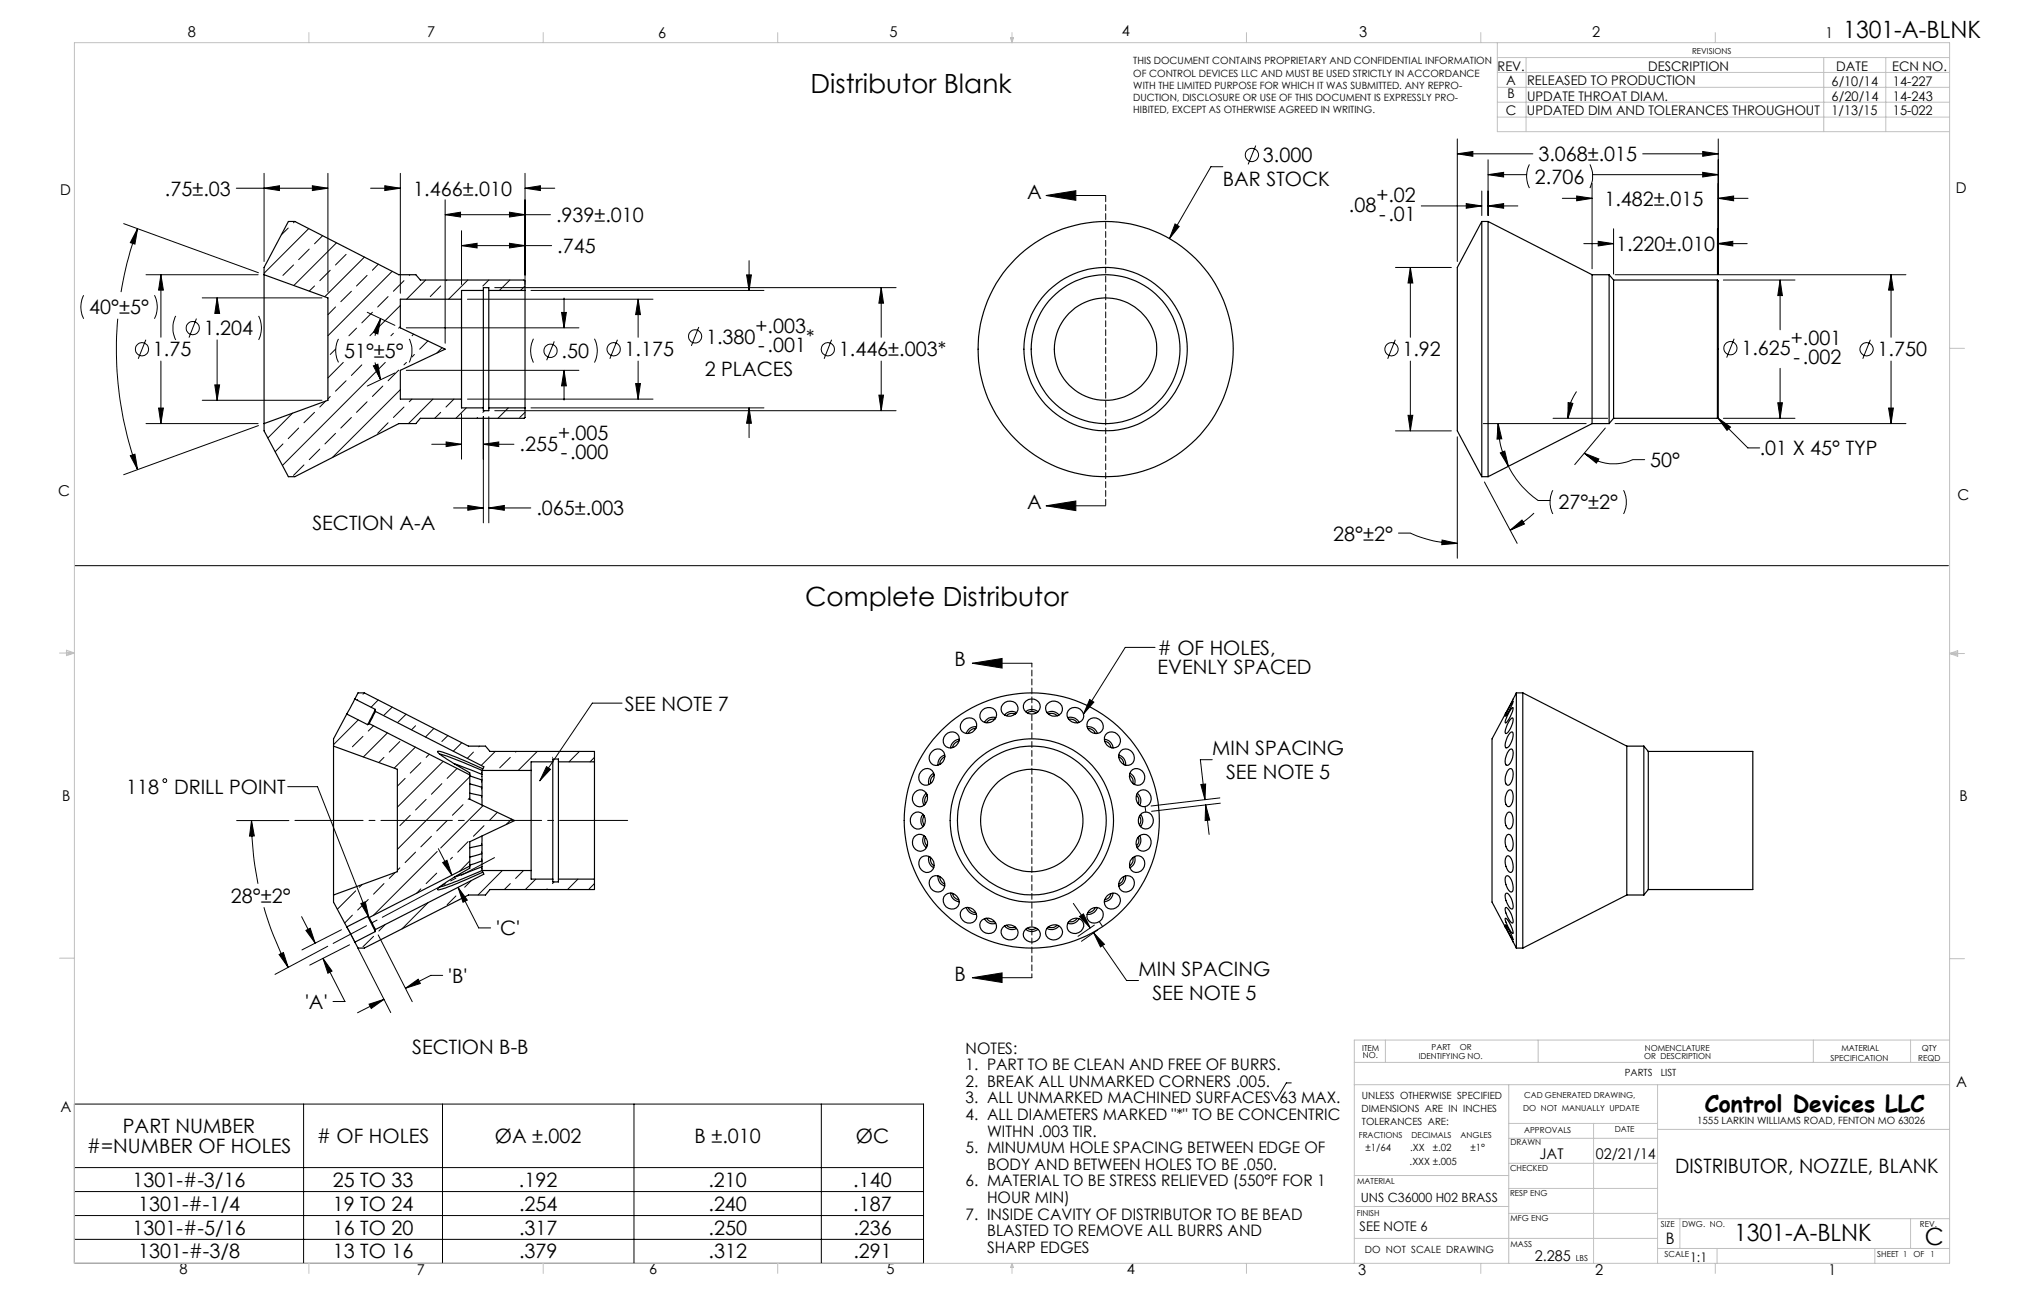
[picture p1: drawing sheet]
<svg xmlns="http://www.w3.org/2000/svg" width="432mm" height="279mm" viewBox="0 0 432 279" stroke-linecap="round" stroke-linejoin="round" font-family="sans-serif">
<g fill="none" stroke="#000" stroke-width=".21">
<path d="M56.3 37v18.8M66.6 39.6l3.4 .5-3.4 .5zM70 37v25.3M82.1 39.6l3.3 .5-3.3 .5zM85.4 37v25.5M112 37v23.7M260.9 35.6h-2.6l-8.8 15.3M267.9 31l-1.6 4.1M310.9 32.8l3.3-.5v1zM310.9 29.6v26.2M310.9 32.8h16.1M317.5 37.3l3.3-.5v.9z"/>
<path d="M317.5 34.1v11.9M317.5 37.3h8.2M326.3 35.1a5.6 5.6 0 0 0 0 5M339.2 35.1a5.9 5.9 0 0 1 0 5M339.7 39.1v18.2M339.8 37.3h26.8M350.4 32.8h16.2M363.3 32.3l3.3 .5-3.3 .5zM363.3 36.8l3.3 .5-3.3 .4zM366.6 29.6v28.9M26.4 47.7l28.7 10.5M29.4 48.8l-.6 3.3-1-.3z"/>
<path d="M29.4 48.8a79.7 79.7 0 0 0-3.6 13.5M31.2 58.6h23.9M34.3 58.6l.6 3.3h-1.1zM34.3 58.6v13.3M50.4 40.1h19.6M56.3 40.1l3.3-.5v1zM61.5 48.6l-1.5 1.5M62.6 56.5l-2.2 2.2M62.9 47.2l-.3 .3M65.9 48.8l-9.6 9.5M66 53.1l-2.3 2.3M68.8 50.3l-1.7 1.7"/>
<path d="M70.4 57.6l-2.2 2.3M71.8 51.8l-9.1 9.1M73.8 54.3l-2.2 2.2M77.8 54.8l-8.5 8.5M78.3 58.7l-2.2 2.3M79.1 40.1h6.3M80.7 56.3l-1.3 1.3M83.7 57.9l-13.7 13.7M86.2 59.9l-2.3 2.2M87.5 58.6l-.2 .1M90.8 59.7l-4.1 4.1M95 45.8l3.2-.5v1z"/>
<path d="M95 42.6v30.6M95 45.8h22.4M95.3 59.7l-.2 .2M98.5 52.4l3.3-.5v1zM98.5 49.2v11.5M98.5 52.4h19.2M99.8 59.7l-4.1 4.1M104.3 59.7l-1.3 1.3M108.7 45.3l3.3 .5-3.3 .5zM108.7 51.9l3.3 .5-3.3 .5zM108.8 59.7l-2.3 2.2M112 40.1l3.3-.5v1z"/>
<path d="M112 40.1h6.4M159.3 58.6h1l-.5 3.3zM159.8 55.6v6.3M223.2 41.7l6.3-1v2zM223.2 41.7h12.7M250.7 47.8l.9 .5-2.1 2.6zM297.7 57h11.9M300.9 57l.5 3.4h-1zM300.9 57v14.9M303.2 43.9h12.9M312.8 43.4l3.3 .5-3.3 .5zM316.1 40.7v5.3"/>
<path d="M317.5 43.9l3.3-.5v1zM317.5 43.9h6.3M333.3 42.3h6.4M336.4 41.8l3.3 .5-3.3 .5zM337.9 52h6.3M341 51.5l3.2 .5-3.2 .5zM344.2 48.8v9.7M344.6 58.6h62M366.4 52l3.3-.5v1zM366.4 48.8v9.7M366.4 52h6.3M366.6 42.3l3.3-.5v1z"/>
<path d="M366.6 42.3h6.3M367.7 59.7h15.2M379.8 59.7l.5 3.3h-1zM379.8 59.7v10.6M403.4 58.6l.5 3.3h-1zM403.4 58.6v13.3M17.9 63a5.5 5.5 0 0 0 0 5M25.1 68a74.8 74.8 0 0 0 4.3 32.2M31.1 72.5l-1.6 4M32.9 63a5.5 5.5 0 0 1 0 5M34.3 77v13.3M37.5 67.4a5.7 5.7 0 0 0 0 5.1"/>
<path d="M41.9 67.9l-1.6 4.1M43.1 63.5h25.6M46.3 63.5l.5 3.4h-1zM46.3 63.5v3.2M46.3 72.5v12.9M55.2 67.4a5.7 5.7 0 0 1 0 5.1M67.1 61l-1.1 1.1M71.6 65.5l-1.6 1.6M71.6 74.4l-1.2 1.2M72.2 72.3a5.5 5.5 0 0 0 0 5M73.2 77.3l-3.2 3.3M75 62.1l-2.3 2.2"/>
<path d="M76.1 70l-1.7 1.6M77.2 77.8l-2.2 2.3M78.4 66.6l5.8 2.8M79.4 66.6l-2.2 2.3M79.7 78l.9-.3 .6 3.3zM80 77.3l.6 2.4 .6 1.3M81.2 67.9l-.6 3.3-.9-.3zM81.2 67.9l-.6 1.4-.6 2.3M82.2 77.3l-21.9 22M82.8 63.3l-2.2 2.2M83.9 71.1l-.5 .5M84.2 79.6l-5.8 2.7"/>
<path d="M85.1 79l-2.3 2.2M85.4 65.2l-6.5 6.4M85.4 69.6l-.3 .4M86.7 69.9h36.8M86.7 79h36.8M86.7 77.3l-.5 .5M87.3 72.3a5.8 5.8 0 0 1 0 5M88.2 71.3l-.3 .3M88.4 75.6l-.5 .5M91.3 72.7l-1.8 1.8M94 61l-2.2 2.3M94.3 74.2l-1.1 1.1"/>
<path d="M99.7 63.8h39.6M105.6 61.3h85.6M112 61l-.9 .9M113.3 61.9h49.7M113.8 72.2a5.7 5.7 0 0 0 0 5.1M118.3 72.8l-1.7 4M119.8 66.6h1l-.5 3.3zM120.3 79l.5 3.3h-1zM120.3 63.6v6.3M120.3 79v6.3M126.8 72.2a5.7 5.7 0 0 1 0 5.1M131.7 72.5l-1.6 4"/>
<path d="M136.1 63.8l.5 3.3h-1zM136.1 63.8v8.1M136.1 77v8.1M149.1 69.7l-1.6 4.1M177.4 72.5l-1.6 4M188 61.3l.5 3.4h-1zM188 61.3v10.6M188 77v10.6M297.7 72.5l-1.6 4M300.9 77v14.9M370 72.2l-1.6 4.1M379.8 78.6v10.6"/>
<path d="M399 72.5l-1.6 4M403.4 77v13.3M27.8 97.2l1-.3 .6 3.3zM31.2 90.3h23.9M33.8 87h1.1l-.6 3.3zM43.1 85.4h25.6M45.8 82.1h1l-.5 3.3zM55.1 90.8l-28.7 10.4M60.4 94.7l-1.7 1.6M62.4 88.1l-5.3 5.3M63.7 91.3l-2.2 2.3M64.8 99.2l-2.2 2.2"/>
<path d="M67.1 87.9l-2.3 2.3M68.2 95.8l-2.2 2.2M69.5 85.5l-1.3 1.3M70.4 84.6l-.4 .5M71.6 92.4l-2.3 2.3M73.8 81.2l-2.2 2.2M75 89l-2.3 2.3M78.3 85.7l-2.2 2.2M81.7 82.3l-2.3 2.3M82.8 90.2l-2.2 2.2M85.4 83.1l-14.5 14.5M86.2 86.8l-2.3 2.2"/>
<path d="M87.9 85.1l-.6 .6M92.1 94.8h6.4M92.4 85.1l-5.3 5.2M94 87.9l-1.3 1.3M95.2 94.3l3.3 .5-3.3 .4zM96.8 85.1l-1.7 1.7M98.5 88.3v9.6M99.5 87l-2.2 2.2M99.7 85.1h39.6M101.9 89l-.2 .2M103.1 94.8l3.3-.5v.9zM103.1 88.9v22.6"/>
<path d="M103.1 94.8h6.5M103.4 87.6l-.4 .3M104.3 88.9v22.6M105.6 87.6h85.6M108.4 87l-2.2 2.2M112 87.9l-1.1 1.1M113.3 87h49.7M135.6 81.8h1l-.5 3.3zM159.8 87l.5 3.3h-1zM159.8 87v6.3M187.5 84.3h1l-.5 3.3zM297.7 91.9h11.9"/>
<path d="M300.4 88.6h1l-.5 3.3zM310.9 93.2v25.9M316.4 90.3h22M319.6 90.3l.8 3.3-1 .1zM319.6 90.3a19.1 19.1 0 0 0 2.2 9.1M320.1 96.6l.9-.4 .8 3.2zM321.8 99.4a19.4 19.4 0 0 0 6.4 7.4h2.5M331.3 89.2h11.7M334.5 85.9l1.1 .1-1.1 3.2zM336.3 83.5l-.2 .4a10.1 10.1 0 0 0-1.6 5.3M338 96.7l3.1 1.2-.5 .9zM338 96.7a9.7 9.7 0 0 0 10.3 1.3h2.6"/>
<path d="M342.5 91.3l-6.5 7.8M344.6 90.3h62M366.5 89.1l2.7 2-.8 .7zM366.5 89.1l6.4 6.4h2.5M367.7 89.2h15.2M379.3 85.9h1l-.5 3.3zM402.9 87h1l-.5 3.3zM96.8 108.3h6.3M99.8 107.8l3.3 .5-3.3 .5zM104.3 108.3l3.3-.5v1zM104.3 108.3h8.9M223.2 107.9l6.3-1v2z"/>
<path d="M223.2 107.9h12.7M298.3 113.7h2.6a23.2 23.2 0 0 0 10 2.2M307.7 115.2l3.2 .7-3.3 .3zM316.7 102.8l7 13.1M322.2 113.1l2.5-2.2 .5 .9zM327.3 109.4a23.7 23.7 0 0 1-5.1 3.7M331.3 104.6a5.6 5.6 0 0 0 0 5M346.4 104.6a5.6 5.6 0 0 1 0 5M15.9 120.7h399.8M246.4 138.1h-6.3l-8.9 14.2M76.3 149.2l-.1 .1M76.4 153.5l-5.2 5.3"/>
<path d="M77.4 157.1l-2.2 2.2M77.7 147.8l-.3 .3M79.7 154.8l-1.1 1.1M80.7 149.3l-1.5 1.5M82.7 156.3l-5.2 5.1M83.7 150.8l-1.8 1.7M85.3 158.2l-2.3 2.2M86.6 152.3l-1.8 1.8M88.6 159.3l-4.5 4.5M88.7 154.8l-.9 .8M92.6 155.4l-1.8 1.8M95.6 156.9l-1.3 1.3"/>
<path d="M98.5 158.4l-1.8 1.8M102.3 159.1l-.2 .2M132.7 150h-6.3l-11.3 16.5M207.4 141.5h12.7M207.4 141.5l6.4-1.1v2.1zM232.5 149.2l.9 .6-2.2 2.5zM50.5 175h11.1M53.7 175l.6 3.3h-1.1zM53.7 175v1.2a67.2 67.2 0 0 0 1.3 12.3M61.4 167.8h6.3l11 27.8M81.9 161.5l-1.1 1.1M86.4 166l-1.6 1.7"/>
<path d="M87.5 173.9l-2.2 2.2M89.8 162.7l-2.3 2.2M90.9 170.5l-2.2 2.3M91.6 160.9l-.7 .6M92 178.4l-2.2 2.2M94.3 167.1l-2.3 2.3M94.5 162.4l-9.7 9.8M95.4 175l-2.2 2.2M97.5 163.9l-2.1 2.1M98.8 171.6l-2.3 2.3M99.9 179.5l-2.3 2.3M100.2 165.7l-15.4 15.5"/>
<path d="M100.2 170.2l-.3 .3M101 160.4l-1.3 1.3M103.1 171.8l-9.1 9.1M103.3 176.1l-2.3 2.3M105.7 160.3l-3 3M106.1 173.2l-1.7 1.8M108.9 161.5l-2.3 2.3M109.1 174.7l-1.1 1.1M110.1 160.3l-.1 .1M114.6 160.3l-4 4M116.6 163.5l.8 .6-2.3 2.4zM117.9 161.5h.1"/>
<path d="M123.6 160.3l-2.2 2.2M126.8 161.5l-.9 1M244.3 172l.1 1.2M256.2 167.3l1-.1-.1 3.4zM257.2 171.7l.8 6.3M257.2 171.7l.9 3.2-1 .1zM258.6 162h-2.5l1 8.6M260.2 170.2l-14.6 1.7M260.3 171.3l-14.6 1.7M56.3 193.5a64.8 64.8 0 0 0 5.2 12.8M64.3 195.5l2.9 5.7M65.3 198.4l.9-.4 1 3.2z"/>
<path d="M72.8 198.3l-8.4 4.3M75.2 195.2l-1.7 1.7M75.9 190l-3.9 3.9M77 192.7l.9-.4 .8 3.3zM77.2 193.2l-.9 .9M77.3 188.7l-.6 .5M78.6 191.8l-.6 .6M79.7 199.7l-2.3 2.2M80.7 199.4l7.2 14.2M81.9 188.5l-2.2 2.2M82.2 197.2l-1.4 1.4M84.3 186.1l-1.3 1.3"/>
<path d="M85.3 185.1l-.5 .5M88.7 181.8l-2.3 2.2M89.8 189.6l-.9 .9M91.3 192.5l-5.5 5.6M93.2 186.2l-2.3 2.3M93.3 181.6l-13.6 13.6M93.5 181l2.9 5.7M94.4 184l1-.5 1 3.2zM96.5 182.8l-.4 .5M97.3 191.1l-1.9 1.9M97.7 189.3l2 2.7-.9 .4zM97.7 189.3l4.4 8.6h2.6"/>
<path d="M100.2 183.6l-2.2 2.2M100.5 187.9l-1.4 1.3M107.2 185.7l-5.2 5.2M108.9 188.5l-1.3 1.2M111.7 185.7l-1.7 1.7M114.3 187.5l-2.2 2.2M116.7 189.6l-.1 .1M118.2 188.1l-.3 .4M123.3 187.5l-2.2 2.2M126.8 188.5l-1.1 1.1M229 192.7l3.6 5.2M230.3 195.5l.8-.6 1.5 3z"/>
<path d="M233.3 199l7 10.1h2.6M233.3 199l2.3 2.4-.8 .6zM233.5 197.3l-3.5 2.4M234.2 198.3l-3.5 2.5M234.5 196.6l.7 1M59.5 203.6l1-.4 1 3.1zM68.9 204.4l1.9 2.7-.8 .5zM68.9 204.4l4.7 9.2h-2.6M69.9 201.8l-11.2 6M74.6 201.5l-8.5 4.3M76.3 202.1l7.1 13.9M78.7 214.2l3.2-1.1-2.7 2z"/>
<path d="M81.9 213.1l-5.6 2.9M86.5 210.8l2.7-2 .5 1zM94.4 208h-2.5l-5.4 2.8M207.4 208.5h12.7M207.4 208.5l6.4-1v2zM15.9 235.5h181.1v34h-181.1zM64.8 235.5v34M94.4 235.5v34M135.3 235.5v34M175.2 235.5v34M275.5 231h-1.1l-2.2 3.8-1.1-1.9M15.9 249h181.1"/>
<path d="M15.9 254.1h181.1M15.9 259.3h181.1M15.9 264.3h181.1"/>
<circle cx="267.1" cy="33" r="1.42"/>
<circle cx="30.3" cy="74.5" r="1.41"/>
<circle cx="41.1" cy="70" r="1.42"/>
<circle cx="117.4" cy="74.8" r="1.41"/>
<circle cx="130.9" cy="74.5" r="1.41"/>
<circle cx="148.3" cy="71.7" r="1.42"/>
<circle cx="176.6" cy="74.5" r="1.4"/>
<circle cx="296.9" cy="74.5" r="1.41"/>
<circle cx="369.2" cy="74.3" r="1.41"/>
<circle cx="398.2" cy="74.5" r="1.41"/>
<circle cx="35.2" cy="166.5" r=".4"/>
</g>
<path d="M235.9 41.7v66.2" fill="none" stroke="#000" stroke-width=".21" stroke-dasharray="1.3 .6" stroke-dashoffset="-.1"/>
<path d="M220.1 141.5v67" fill="none" stroke="#000" stroke-width=".21" stroke-dasharray="1.3 .6" stroke-dashoffset=".4"/>
<path d="M62.9 175h71" fill="none" stroke="#000" stroke-width=".21" stroke-dasharray="15.2 1.3 1.3 1.3" stroke-dashoffset=".7"/>
<path d="M74 197.7l1.7 3.2" fill="none" stroke="#000" stroke-width=".21" stroke-dasharray="15.2 1.3 1.3 1.3"/>
<path d="M71.1 201.2l34.4-18.3" fill="none" stroke="#000" stroke-width=".21" stroke-dasharray="15.2 1.3 1.3 1.3" stroke-dashoffset="7.2"/>
<g fill="none" stroke="#c0c0c0" stroke-width=".21">
<path d="M15.9 9.1h400v260.4h-400zM65.9 6.9v2.2M115.9 6.9v2.2M165.9 6.9v2.2M215.6 8h.6l-.3 1.1zM215.7 8l.2 1.1M215.9 6.9v2.2M216 8l-.1 1.1M265.9 6.9v2.2M315.9 6.9v2.2M319.4 9.1v19h96.5M319.4 15.5h96.5"/>
<path d="M319.4 18.6h96.5M319.4 12.3h96.5M325.6 12.3v15.8M365.9 6.9v2.2M389.1 12.3v15.8M402.3 12.3v15.8M319.4 25h96.5M319.4 21.8h96.5M415.9 74.3h3.2M12.7 139.3h3.2M14.2 139.1l1.7 .2M14.2 138.7l1.7 .6-1.7 .5z"/>
<path d="M15.9 139.3l-1.7 .3M415.9 139.4h3.2M415.9 139.4l1.8-.6v1.2zM415.9 139.4l1.8 .3M417.7 139.2l-1.8 .2M12.7 204.4h3.2M415.9 204.5h3.2M288.9 231.4h127M288.9 226.6h127M295.6 221.8v4.8M321.9 231.4v38.1M321.9 239.6h31.7"/>
<path d="M328.2 221.8v4.8M340 239.6v29.9M353.6 231.4v38.1M386.9 221.8v4.8M407.6 221.8v4.8M415.9 221.8h-127v47.7M288.9 257.3h33M288.9 250.7h33M321.9 258.8h31.7M321.9 253.5h31.7M321.9 248.1h31.7M321.9 242.8h31.7"/>
<path d="M353.6 259.9h62.3M353.6 240.9h62.3M358.4 259.9v6.4M407.6 259.9v6.4M65.9 269.5v2.1M115.9 269.5v2.1M165.9 269.5v2.1M215.9 269.5v2.1M215.9 269.5l.3 .8h-.6zM265.9 269.5v2.1M288.9 264.1h64.7M315.9 269.5v2.1"/>
<path d="M353.6 266.3h62.3M365.9 269.5v2.1M366.3 266.3v3.2M400 266.3v3.2"/>
</g>
<g fill="#000">
<path d="M363.3 32.3l3.3 .5-3.3 .5zM310.9 32.8l3.3-.5v1zM379.8 59.7l.5 3.3h-1zM379.3 85.9h1l-.5 3.3zM403.4 58.6l.5 3.3h-1zM402.9 87h1l-.5 3.3zM366.4 52l3.3-.5v1zM341 51.5l3.2 .5-3.2 .5zM317.5 43.9l3.3-.5v1zM312.8 43.4l3.3 .5-3.3 .5zM300.9 57l.5 3.4h-1zM300.4 88.6h1l-.5 3.3zM319.6 90.3l.8 3.3-1 .1zM320.1 96.6l.9-.4 .8 3.2zM307.7 115.2l3.2 .7-3.3 .3zM322.2 113.1l2.5-2.2 .5 .9zM336.4 41.8l3.3 .5-3.3 .5zM366.6 42.3l3.3-.5v1zM317.5 37.3l3.3-.5v.9zM363.3 36.8l3.3 .5-3.3 .4zM366.5 89.1l2.7 2-.8 .7zM334.5 85.9l1.1 .1-1.1 3.2zM338 96.7l3.1 1.2-.5 .9zM250.7 47.8l-1.2 3.1 2.1-2.6zM82.1 39.6l3.3 .5-3.3 .5zM112 40.1l3.3-.5v1zM108.7 45.3l3.3 .5-3.3 .5zM95 45.8l3.2-.5v1zM119.8 66.6h1l-.5 3.3zM120.3 79l.5 3.3h-1zM136.1 63.8l.5 3.3h-1zM135.6 81.8h1l-.5 3.3zM159.3 58.6h1l-.5 3.3zM159.8 87l.5 3.3h-1zM188 61.3l.5 3.4h-1zM187.5 84.3h1l-.5 3.3zM99.8 107.8l3.3 .5-3.3 .5zM104.3 108.3l3.3-.5v1zM66.6 39.6l3.4 .5-3.4 .5zM56.3 40.1l3.3-.5v1zM34.3 58.6l.6 3.3h-1.1zM33.8 87h1.1l-.6 3.3zM98.5 52.4l3.3-.5v1zM108.7 51.9l3.3 .5-3.3 .5zM95.2 94.3l3.3 .5-3.3 .4zM103.1 94.8l3.3-.5v.9zM29.4 48.8l-.6 3.3-1-.3zM27.8 97.2l1-.3 .6 3.3zM81.2 67.9l-.6 3.3-.9-.3zM79.7 78l.9-.3 .6 3.3zM46.3 63.5l.5 3.4h-1zM45.8 82.1h1l-.5 3.3zM65.3 198.4l.9-.4 1 3.2zM68.9 204.4l1.9 2.7-.8 .5zM94.4 184l1-.5 1 3.2zM97.7 189.3l2 2.7-.9 .4z"/>
<path d="M223.2 41.7l6.3-1v2zM223.2 107.9l6.3-1v2zM207.4 141.5l6.4-1.1v2.1zM207.4 208.5l6.4-1v2z"/>
<path d="M232.5 149.2l.9 .6-2.2 2.5zM77 192.7l.9-.4 .8 3.3zM116.6 163.5l.8 .6-2.3 2.4z"/>
<path d="M256.2 167.3l1-.1-.1 3.4zM257.2 171.7l.9 3.2-1 .1zM230.3 195.5l.8-.6 1.5 3zM233.3 199l2.3 2.4-.8 .6zM53.7 175l.6 3.3h-1.1zM59.5 203.6l1-.4 1 3.1zM78.7 214.2l3.2-1.1-2.7 2zM86.5 210.8l2.7-2 .5 1z"/>
</g>
<g fill="none" stroke="#000" stroke-width=".25">
<path d="M56.3 58.6v31.7M56.3 58.6v-1.6l5.2-9.8h1.4l22.2 11.4h3.6l1 1.1h22.1l.2 .2v2M56.3 58.6l13.7 4.9v21.9l-13.7 4.9M316.1 47.2l-5.2 9.8v34.9l5.2 9.8M316.1 47.2v54.5M316.1 47.2h1.4M317.5 47.2v54.5M317.5 47.2l22.2 11.4M339.7 58.6v31.7M339.7 58.6h3.6M343.3 58.6v31.7M343.3 58.6l.9 1.1"/>
<path d="M344.2 59.7v29.5M344.2 59.7h22.2M366.4 59.7v29.5M366.4 59.7l.2 .2v27.8a1.89 1.89 0 0 1-.2 1.5M98.5 63.8v21.3M98.5 63.8h-13.1v6.1l9.6 4.6-9.6 4.5v6.1h13.1M103.1 61.9v25.1M103.1 61.9v-.6h1.2v.6M103.1 61.9h-4.6v1.9M104.3 61.9v25.1M104.3 61.9h7.7M112 61.9v25.1"/>
<path d="M98.5 85.1v1.9h4.6M103.1 87v.6h1.2v-.6M104.3 87h7.7M112 87v2l-.2 .2h-22.1l-1 1.1h-3.6l-22.2 11.4h-1.4l-5.2-9.8v-1.6M339.7 90.3l-22.2 11.4M339.7 90.3h3.6M344.2 89.2l-.9 1.1M344.2 89.2h22.2M316.1 101.7h1.4M71.2 159.1v31.8M71.2 159.1l13.6 5v21.8l-13.6 5M74 152.3l-2.8 5.3v1.5"/>
<path d="M74 152.3l4.4 2.3M75.7 149.1l-1.7 3.2M75.7 149.1l.7-1.3h1.3l22.2 11.3h3.7l.9 1.2h22.3v2.2M75.7 149.1l4.4 2.2M78.8 154.3l-.4 .3M78.8 154.3l21.4 11M80.1 151.3l-1.7 3.3M80.1 151.7l-1.3 2.6M80.1 151.3v.4M80.1 151.7l23.1 11.8-.4 .8M201.7 156.7a1.63 1.63 0 0 1 2.5-.2 1.63 1.63 0 0 1-.2 2.5 1.61 1.61 0 0 1-2.4 .1 1.61 1.61 0 0 1 .1-2.4zM204.5 158.1l-.7 .3-.4 .5-.2 .5"/>
<path d="M204.6 157.7a1.99 1.99 0 0 0-1.8 1.8M205.6 153.5a1.64 1.64 0 0 1 2.5 .3 1.64 1.64 0 0 1-.7 2.4 1.62 1.62 0 0 1-2.3-.4 1.62 1.62 0 0 1 .5-2.3zM208.1 155.4l-.8 .2-.5 .4-.2 .4M208.3 155a2.02 2.02 0 0 0-2.1 1.4M209.6 151.4a1.65 1.65 0 0 1 2.2-.3 1.65 1.65 0 0 1 .5 2.2 1.69 1.69 0 0 1-2.2 .8 1.69 1.69 0 0 1-.9-2.2zM212.2 153.4l-1.1 .2-.6 .5M212.4 153.1a2 2 0 0 0-2.4 1M214 150.2a1.72 1.72 0 0 1 2.2-.5 1.72 1.72 0 0 1 .7 2.2 1.83 1.83 0 0 1-1.9 .9 1.83 1.83 0 0 1-1.4-1.5v-.6zM216.6 152.3l-.9-.1-.6 .1-.4 .3M216.9 152a1.93 1.93 0 0 0-2.6 .5M218.8 151.8a2.06 2.06 0 0 1 2.6 0M218.9 149.5a1.76 1.76 0 0 1 2.1-.2 1.76 1.76 0 0 1 .8 2 1.78 1.78 0 0 1-2.3 .9 1.78 1.78 0 0 1-1-2.3z"/>
<path d="M219.2 152l.8-.3 .6 .1 .5 .2M223.4 152a1.95 1.95 0 0 1 2.5 .5M223.4 150.1a1.8 1.8 0 0 1 2.4-.3 1.8 1.8 0 0 1 .6 2.3 1.86 1.86 0 0 1-2.2 .5 1.86 1.86 0 0 1-1.1-2zM223.7 152.3l.8-.1 1 .4M227.8 153.1a1.98 1.98 0 0 1 2.4 1M228 153.4l1.2 .2 .6 .5M228.2 151.2a1.8 1.8 0 0 1 2.4 .2 1.8 1.8 0 0 1 .2 2.3 1.84 1.84 0 0 1-2.3 .1 1.84 1.84 0 0 1-.6-2.2zM232 155a2.08 2.08 0 0 1 2.1 1.4M232.1 155.4h.5l.6 .4 .4 .6M232.3 153.6a1.81 1.81 0 0 1 2.5 .1 1.81 1.81 0 0 1-.1 2.5 1.87 1.87 0 0 1-2.3-.4 1.87 1.87 0 0 1-.1-2.2zM235.6 157.7a1.99 1.99 0 0 1 1.9 1.8M235.7 158.1l.8 .3 .5 1"/>
<path d="M236.2 156.4a1.86 1.86 0 0 1 2.4 .4 1.86 1.86 0 0 1-.1 2.4 1.83 1.83 0 0 1-2.4-.4 1.83 1.83 0 0 1 .1-2.4zM322.1 159.8l.3-.1a1 1 0 0 1 .4 1.3 2.09 2.09 0 0 1-1.4 2.2 2.32 2.32 0 0 1 .2-2.6zM322.1 156.4l.5-.3a2.94 2.94 0 0 1-.7 3.1l-.6 .3a3.2 3.2 0 0 1 .8-3.1zM322.4 153.2l.4-.1a4 4 0 0 1-1.5 3.4 1.07 1.07 0 0 1 0-1.4l.5-1.1zM322.6 151l.2-.1a5.3 5.3 0 0 1-1.5 3.3h-.2a6.6 6.6 0 0 1 1.5-3.2zM322.8 149.5l-.1 .6a6.1 6.1 0 0 1-1.6 2.6zM323.5 147.8l-5.2 9.8v34.8l5.2 9.8M323.5 147.8v54.4M323.5 147.8h1.4M324.9 147.8v54.4M324.9 147.8l22.2 11.3M347.1 159.1v31.8"/>
<path d="M347.1 159.1h3.6M350.7 159.1v31.8M350.7 159.1l.9 1.2M93.8 160.8a64.4 64.4 0 0 1 9 3.5M96.9 162.9l5.9 2.3M100.2 165.5l2.6 .9M100.2 167.2l2.6 .7M100.2 169.2l2.6 .5M100.2 165.3v5.2l9.6 4.5-9.6 4.5v5.2M102.8 178.3v7.4M102.8 164.3v7.4M102.8 164.3h10.5"/>
<path d="M103 164a49.4 49.4 0 0 0-9.5-3.8h-.1a1.72 1.72 0 0 0 1.1 1.2l5.7 3.5v.4M113.3 164.3v21.4M117.9 162.5v25M117.9 162.5h-4.6v1.8M117.9 162.5v-.6h1.2v.6M119.1 162.5v25M119.1 162.5h7.7M126.8 162.5v25M194.9 173.5a1.68 1.68 0 0 1 2 .2 1.68 1.68 0 0 1 .4 2 1.59 1.59 0 0 1-1.8 1.1 1.59 1.59 0 0 1-1.3-1.7v-.6zM195.1 178.5a1.77 1.77 0 0 1 2.6 .4 1.77 1.77 0 0 1-.8 2.5 1.83 1.83 0 0 1-2-.8 1.83 1.83 0 0 1 .2-2.1zM195.2 169a1.59 1.59 0 0 1 2-.3 1.59 1.59 0 0 1 .6 1.9 1.65 1.65 0 0 1-2.2 1.3 1.65 1.65 0 0 1-.8-2.4zM196.8 164.2a1.59 1.59 0 0 1 2.1 .2 1.59 1.59 0 0 1 .2 2 1.64 1.64 0 0 1-2.4 .8 1.64 1.64 0 0 1-.3-2.6z"/>
<path d="M196.9 173.7a2.02 2.02 0 0 0 0 2.6M197.1 178.3a1.89 1.89 0 0 0 .5 2.5M197.2 174.1l-.4 .7 .1 .7 .3 .4M197.4 178.6l-.1 .8 .5 1M197.6 169.2a1.97 1.97 0 0 0-.5 2.5M197.8 169.6l-.4 .4-.1 .6 .1 .9M198.9 160.2a1.6 1.6 0 0 1 2.3 0 1.6 1.6 0 0 1 0 2.3 1.64 1.64 0 0 1-2.6 .3 1.64 1.64 0 0 1 .3-2.6zM199.2 164.9a2.03 2.03 0 0 0-1 2.4M199.2 165.3l-.5 .6-.2 1.2M201.5 161a1.98 1.98 0 0 0-1.4 2.2M201.5 161.5l-.4 .2-.4 .5-.2 .8M238.7 161a1.98 1.98 0 0 1 1.4 2.2"/>
<path d="M238.7 161.5l.7 .5 .3 1M239.1 160.2a1.8 1.8 0 0 1 2.5 .3 1.8 1.8 0 0 1-.3 2.6 1.86 1.86 0 0 1-2.2-.6 1.86 1.86 0 0 1 0-2.3zM241 165.3l.7 .9v.9M241.1 164.9a1.93 1.93 0 0 1 .9 2.4M241.2 164.5a1.78 1.78 0 0 1 2.4-.1 1.78 1.78 0 0 1 .4 2.3 1.69 1.69 0 0 1-1.9 .6 1.69 1.69 0 0 1-1.2-1.7zM242.5 169.6l.4 .7-.1 1.2M242.6 169.2a2.05 2.05 0 0 1 .5 2.6M242.8 178.6l.1 1.1-.4 .7M242.9 168.9a1.75 1.75 0 0 1 2.4 .2 1.75 1.75 0 0 1-.1 2.4 1.66 1.66 0 0 1-2 .3 1.66 1.66 0 0 1-.8-1.9l.1-.6zM243 178.3a1.63 1.63 0 0 1 2.1 .1 1.63 1.63 0 0 1 .3 2.1 1.59 1.59 0 0 1-2.1 .9 1.59 1.59 0 0 1-.9-2zM243.1 174.1l.3 .7-.3 1.1M243.1 178.3a1.95 1.95 0 0 1-.5 2.5"/>
<path d="M243.3 173.7a1.95 1.95 0 0 1 0 2.6M243.6 173.4a1.77 1.77 0 0 1 2.3 .8 1.77 1.77 0 0 1-.5 2.3 1.72 1.72 0 0 1-2.3-.4 1.72 1.72 0 0 1 .1-2.3zM321.6 178l.2-.1a1.42 1.42 0 0 1 1 1.5 2.21 2.21 0 0 1-.6 2.1 2.13 2.13 0 0 1-1-2.7zM321.6 173.4l.5-.2a2.71 2.71 0 0 1 .4 3.3l-.3 .2a.76 .76 0 0 1-.9-.6 3.1 3.1 0 0 1 .3-2.7zM321.8 168.6l.3-.1a1.14 1.14 0 0 1 .7 1.3 2.45 2.45 0 0 1-.9 2.2 .92 .92 0 0 1-.8-.9 3.1 3.1 0 0 1 .7-2.5zM321.8 164.1l.6-.2a2.87 2.87 0 0 1-.5 3.5l-.2 .1a1.81 1.81 0 0 1-.4-2.4zM351.6 160.3v29.4M351.6 160.3h22.3v29.4h-22.3M71.2 190.9v1.5l2.8 5.3M74 197.7l1.7 3.2M78.4 195.4l1.7 3.3M78.4 195.4l-4.4 2.3"/>
<path d="M78.4 195.4l.4 .3M78.8 195.7l1.3 2.6M80.1 198.7l-4.4 2.2M80.1 198.3v.4M100.2 184.7v.5a32 32 0 0 0-6.9 4.4v.1a4.1 4.1 0 0 0 2.6-.6l7.1-3.1M100.2 184.7l-21.4 11M102.8 182.1l-2.6 .7M102.8 180.3l-2.6 .5M102.8 185.7l-5.2 2.2-3.8 1.3M102.8 184.9l-5.9 2.2M102.8 183.6l-2.6 .9M102.8 185.7l.4 .7-23.1 11.9"/>
<path d="M102.8 185.7h10.5M113.3 185.7v1.8h4.6M117.9 187.5v.6h1.2v-.6M119.1 187.5h7.7M126.8 187.5v2.2h-22.3l-.9 1.2h-3.7l-22.2 11.3h-1.3l-.7-1.3M196.6 182.8a1.79 1.79 0 0 1 2.5 .8 1.79 1.79 0 0 1-1 2.5 1.89 1.89 0 0 1-1.9-1.1 1.89 1.89 0 0 1 .4-2.2zM198.2 182.7a2 2 0 0 0 1 2.4M198.5 182.9l.2 1.1 .5 .6M198.6 187.3a1.79 1.79 0 0 1 2.6 .3 1.79 1.79 0 0 1-.5 2.5 1.87 1.87 0 0 1-2.1-.6 1.87 1.87 0 0 1 0-2.2zM200.1 186.8a2.09 2.09 0 0 0 1.4 2.2M200.5 187l.1 .5 .3 .6 .6 .4M201.7 190.9a1.81 1.81 0 0 1 2.5 .3 1.81 1.81 0 0 1-.2 2.4 1.83 1.83 0 0 1-2.3-.4 1.83 1.83 0 0 1 0-2.3z"/>
<path d="M202.8 190.5a1.99 1.99 0 0 0 1.8 1.8M203.2 190.6l.4 .7 .9 .6M205.1 194.1a1.82 1.82 0 0 1 2.5-.1 1.82 1.82 0 0 1 .4 2.4 1.84 1.84 0 0 1-2.4 .1 1.84 1.84 0 0 1-.5-2.4zM206.2 193.6a1.98 1.98 0 0 0 2.1 1.4M206.6 193.6l.2 .4 .5 .4 .8 .2M209.5 196.3a1.84 1.84 0 0 1 2.3-.1 1.84 1.84 0 0 1 .6 2.2 1.79 1.79 0 0 1-2.6 .4 1.79 1.79 0 0 1-.3-2.5zM210 195.9a1.93 1.93 0 0 0 2.4 1M210.5 195.9l.8 .7h.9M214.2 197.5a1.86 1.86 0 0 1 2.1 0 1.86 1.86 0 0 1 .8 2 1.85 1.85 0 0 1-2.2 .9 1.85 1.85 0 0 1-1.3-2zM214.3 197.5a1.97 1.97 0 0 0 2.6 .5M214.7 197.3l.7 .5 1.2-.1M218.8 198.3a1.84 1.84 0 0 1 2-.5 1.84 1.84 0 0 1 1.1 1.8 1.85 1.85 0 0 1-1.9 1.3 1.85 1.85 0 0 1-1.7-1.7z"/>
<path d="M218.8 198.2a1.91 1.91 0 0 0 2.6 0M219.2 198l.8 .3 1.1-.3M223.6 197.8a1.84 1.84 0 0 1 1.8-.5 1.84 1.84 0 0 1 1.3 1.5 1.8 1.8 0 0 1-1.9 1.7 1.8 1.8 0 0 1-1.7-1.9zM225.5 197.3l-.7 .5-1.1-.1M225.9 197.5a2.02 2.02 0 0 1-2.5 .5M228.4 196.3a1.63 1.63 0 0 1 2.3-.1 1.63 1.63 0 0 1-.1 2.4 1.66 1.66 0 0 1-2.2 .3 1.66 1.66 0 0 1-.5-2.2zM229.8 195.9l-.9 .7h-.9M230.2 195.9a1.93 1.93 0 0 1-2.4 1M232.3 194.2a1.67 1.67 0 0 1 2.8 0 1.67 1.67 0 0 1-1 2.6 1.56 1.56 0 0 1-2-.6 1.56 1.56 0 0 1 .2-2zM233.6 193.6l-.4 .6-.6 .4h-.5M234.1 193.6a1.99 1.99 0 0 1-2.2 1.4M236.3 191a1.64 1.64 0 0 1 2.5 .2 1.64 1.64 0 0 1-.7 2.4 1.6 1.6 0 0 1-2.3-.4 1.6 1.6 0 0 1 .5-2.2z"/>
<path d="M237 190.6l-.3 .7-1 .6M237.5 190.5a1.99 1.99 0 0 1-1.9 1.8M239.5 187.1a1.59 1.59 0 0 1 2.1 .1 1.59 1.59 0 0 1 .2 2.1 1.64 1.64 0 0 1-2.5 .7 1.64 1.64 0 0 1-.3-2.5zM239.7 187l-.3 1.1-.7 .4M240.1 186.8a2.08 2.08 0 0 1-1.4 2.2M241.5 183.1a1.58 1.58 0 0 1 2.1-.3 1.58 1.58 0 0 1 .5 2 1.64 1.64 0 0 1-2.2 1.2 1.64 1.64 0 0 1-.8-2.4zM241.7 182.9v.9l-.7 .8M242 182.7a1.9 1.9 0 0 1-.9 2.4M321.1 197.3a7.8 7.8 0 0 1 1.7 3.2l-1.1-1.9zM321.2 195.8a4.9 4.9 0 0 1 1.6 3.3 5.3 5.3 0 0 1-1.6-3.3zM321.2 193.6a.93 .93 0 0 1 .9 .8l.5 1.1a1.25 1.25 0 0 1 .1 1.4 4.1 4.1 0 0 1-1.5-3.3zM321.2 190.7l.1-.2a2.78 2.78 0 0 1 1.5 2.8l-.1 .6a2.03 2.03 0 0 1-1.4-1.8z"/>
<path d="M321.3 186.8h.3a3 3 0 0 1 1.1 3.3l-.2 .2a2.65 2.65 0 0 1-1.4-2.8zM321.6 182.5a1.18 1.18 0 0 1 1 1.1 2.7 2.7 0 0 1-.1 2.4l-.3 .1a2.65 2.65 0 0 1-.6-3.6zM347.1 190.9l-22.2 11.3M347.1 190.9h3.6M351.6 189.7l-.9 1.2M323.5 202.2h1.4"/>
<circle cx="235.9" cy="74.5" r="10.9"/>
<circle cx="235.9" cy="74.5" r="17.4"/>
<circle cx="235.9" cy="74.5" r="15.9"/>
<circle cx="235.9" cy="74.4" r="27.2"/>
<circle cx="220.1" cy="175" r="10.9"/>
<circle cx="220.1" cy="175" r="27.2"/>
<circle cx="220.1" cy="175" r="15.9"/>
<circle cx="220.1" cy="175" r="17.4"/>
</g>
<g font-size="5.6">
<text x="172.9" y="19.8">Distributor Blank</text>
<text x="171.7" y="129.3">Complete Distributor</text>
</g>
<g font-size="5.1">
<text x="393.2" y="8">1301-A-BLNK</text>
<text x="369.9" y="264.7">1301-A-BLNK</text>
<text x="410.6" y="265.5">C</text>
</g>
<text font-size="4.9" x="363.7" y="237.1">Control Devices LLC</text>
<g font-size="4.2">
<text x="269.4" y="34.6">3.000</text>
<text x="328.2" y="34.4">3.068±.015</text>
<text x="35.2" y="41.7">.75±.03</text>
<text x="88.2" y="41.7">1.466±.010</text>
<text x="260.9" y="39.7">BAR STOCK</text>
<text x="327.5" y="39.2">2.706</text>
<text x="118.6" y="47.4">.939±.010</text>
<text x="219.2" y="42.4">A</text>
<text x="287.8" y="45.3">.08</text>
<text x="293.6" y="43">+.02</text>
<text x="294.2" y="47.1">-.01</text>
<text x="342.3" y="43.9">1.482±.015</text>
<text x="118.9" y="54">.745</text>
<text x="344.8" y="53.5">1.220±.010</text>
<text x="19" y="67.1">40°±5°</text>
<text x="43.5" y="71.5">1.204</text>
<text x="161.2" y="71">+.003</text>
<text x="32.6" y="76">1.75</text>
<text x="73.4" y="76.4">51°±5°</text>
<text x="119.8" y="76.4">.50</text>
<text x="133.3" y="76">1.175</text>
<text x="150.6" y="73.3">1.380</text>
<text x="161.8" y="75.1">-.001</text>
<text x="172" y="73.3">*</text>
<text x="179" y="76">1.446±.003*</text>
<text x="299.2" y="76">1.92</text>
<text x="371.5" y="75.8">1.625</text>
<text x="382.1" y="73.5">+.001</text>
<text x="382.6" y="77.6">-.002</text>
<text x="400.6" y="76">1.750</text>
<text x="150.3" y="80.2">2 PLACES</text>
<text x="119.1" y="93.8">+.005</text>
<text x="110.8" y="96.1">.255</text>
<text x="119.6" y="97.9">-.000</text>
<text x="352.1" y="99.6">50°</text>
<text x="375.4" y="97.1">.01 X 45° TYP</text>
<text x="66.7" y="113.1">SECTION A-A</text>
<text x="114.4" y="109.9">.065±.003</text>
<text x="219.2" y="108.5">A</text>
<text x="332.5" y="108.7">27°±2°</text>
<text x="284.5" y="115.3">28°±2°</text>
<text x="203.7" y="142.1">B</text>
<text x="247" y="139.6"># OF HOLES,</text>
<text x="247" y="143.8">EVENLY SPACED</text>
<text x="133.3" y="151.6">SEE NOTE 7</text>
<text x="258.6" y="161.1">MIN SPACING</text>
<text x="261.6" y="166.1">SEE NOTE 5</text>
<text x="26.9" y="169.3">118</text>
<text x="37.1" y="169.3">DRILL POINT</text>
<text x="49.3" y="192.6">28°±2°</text>
<text x="105.9" y="199.5">'C'</text>
<text x="95.6" y="209.6">'B'</text>
<text x="203.7" y="209.2">B</text>
<text x="242.9" y="208.2">MIN SPACING</text>
<text x="65.1" y="215.2">'A'</text>
<text x="245.9" y="213.2">SEE NOTE 5</text>
<text x="88" y="224.9">SECTION B-B</text>
<text x="18.5" y="245.8">#=NUMBER OF HOLES</text>
<text x="26.2" y="241.7">PART NUMBER</text>
<text x="67.6" y="243.8"># OF HOLES</text>
<text x="105.6" y="243.8">ØA ±.002</text>
<text x="148.2" y="243.8">B ±.010</text>
<text x="182.6" y="243.8">ØC</text>
<text x="357.4" y="250.2">DISTRIBUTOR, NOZZLE, BLANK</text>
<text x="28.3" y="253.1">1301-#-3/16</text>
<text x="71" y="253.1">25 TO 33</text>
<text x="110.7" y="253.1">.192</text>
<text x="151.1" y="253.1">.210</text>
<text x="182" y="253.1">.140</text>
<text x="28.3" y="263.3">1301-#-5/16</text>
<text x="29.5" y="258.2">1301-#-1/4</text>
<text x="71" y="258.2">19 TO 24</text>
<text x="71" y="263.3">16 TO 20</text>
<text x="110.7" y="258.2">.254</text>
<text x="110.7" y="263.3">.317</text>
<text x="151.2" y="258.2">.240</text>
<text x="151.2" y="263.3">.250</text>
<text x="182" y="258.2">.187</text>
<text x="182.1" y="263.3">.236</text>
<text x="29.5" y="268.4">1301-#-3/8</text>
<text x="71" y="268.4">13 TO 16</text>
<text x="110.7" y="268.4">.379</text>
<text x="151.2" y="268.4">.312</text>
<text x="182.1" y="268.4">.291</text>
</g>
<g font-size="3.4">
<text x="206" y="224.7">NOTES:</text>
<text x="206" y="228.3">1. PART TO BE CLEAN AND FREE OF BURRS.</text>
<text x="206" y="231.8">2. BREAK ALL UNMARKED CORNERS .005.</text>
<text x="206" y="235.3">3. ALL UNMARKED MACHINED SURFACES 63 MAX.</text>
<text x="206" y="238.9">4. ALL DIAMETERS MARKED &quot;*&quot; TO BE CONCENTRIC</text>
<text x="206" y="246">5. MINUMUM HOLE SPACING BETWEEN EDGE OF</text>
<text x="210.6" y="242.4">WITHN .003 TIR.</text>
<text x="210.6" y="249.5">BODY AND BETWEEN HOLES TO BE .050.</text>
<text x="206" y="253">6. MATERIAL TO BE STRESS RELIEVED (550°F FOR 1</text>
<text x="210.6" y="256.6">HOUR MIN)</text>
<text x="206" y="260.1">7. INSIDE CAVITY OF DISTRIBUTOR TO BE BEAD</text>
<text x="210.6" y="263.7">BLASTED TO REMOVE ALL BURRS AND</text>
<text x="210.6" y="267.2">SHARP EDGES</text>
<text x="355.4" y="265.2">B</text>
</g>
<g font-size="3.2">
<text x="40" y="7.9">8</text>
<text x="91.1" y="7.9">7</text>
<text x="140.4" y="8.1">6</text>
<text x="189.8" y="7.9">5</text>
<text x="239.3" y="7.6">4</text>
<text x="289.9" y="7.9">3</text>
<text x="339.7" y="7.9">2</text>
<text x="389.5" y="8.1">1</text>
<text x="12.8" y="41.6">D</text>
<text x="417.3" y="41.1">D</text>
<text x="12.4" y="105.7">C</text>
<text x="417.6" y="106.5">C</text>
<text x="13.3" y="170.9">B</text>
<text x="418.1" y="170.8">B</text>
<text x="417.3" y="231.9">A</text>
<text x="12.9" y="237.2">A</text>
<text x="38.3" y="271.8">8</text>
<text x="88.9" y="272">7</text>
<text x="138.5" y="271.8">6</text>
<text x="189.1" y="271.8">5</text>
<text x="240.4" y="271.8">4</text>
<text x="289.7" y="272">3</text>
<text x="340.3" y="272">2</text>
<text x="390.1" y="272">1</text>
</g>
<g font-size="3.1">
<text x="328.5" y="247.1">JAT</text>
<text x="340.5" y="247.1">02/21/14</text>
<text x="327.5" y="269">2.285</text>
</g>
<g font-size="2.8">
<text x="319.5" y="15.2">REV.</text>
<text x="351.6" y="15.2">DESCRIPTION</text>
<text x="391.7" y="15.2">DATE</text>
<text x="403.7" y="15.2">ECN NO.</text>
<text x="321.4" y="18.2">A</text>
<text x="321.6" y="20.9">B</text>
<text x="325.8" y="18.2">RELEASED TO PRODUCTION</text>
<text x="325.8" y="21.6">UPDATE THROAT DIAM.</text>
<text x="390.8" y="18.4">6/10/14</text>
<text x="390.8" y="21.6">6/20/14</text>
<text x="403.8" y="18.4">14-227</text>
<text x="403.8" y="21.6">14-243</text>
<text x="321.3" y="24.6">C</text>
<text x="325.8" y="24.6">UPDATED DIM AND TOLERANCES THROUGHOUT</text>
<text x="390.8" y="24.6">1/13/15</text>
<text x="403.8" y="24.6">15-022</text>
<text x="290.1" y="262.6">SEE NOTE 6</text>
<text x="360.6" y="269.1">1:1</text>
</g>
<text font-size="2.7" x="290.3" y="256.3">UNS C36000 H02 BRASS</text>
<g font-size="2.1">
<text x="241.8" y="13.7">THIS DOCUMENT CONTAINS PROPRIETARY AND CONFIDENTIAL INFORMATION</text>
<text x="241.8" y="16.3">OF CONTROL DEVICES LLC AND MUST BE USED STRICTLY IN ACCORDANCE</text>
<text x="241.8" y="18.9">WITH THE LIMITED PURPOSE FOR WHICH IT WAS SUBMITTED. ANY REPRO-</text>
<text x="241.8" y="21.5">DUCTION, DISCLOSURE OR USE OF THIS DOCUMENT IS EXPRESSLY PRO-</text>
<text x="241.8" y="24.1">HIBITED, EXCEPT AS OTHERWISE AGREED IN WRITING.</text>
<text x="346.6" y="229.4">PARTS</text>
<text x="354.3" y="229.4">LIST</text>
<text x="290.5" y="237.1">DIMENSIONS ARE IN INCHES</text>
<text x="290.6" y="234.5">UNLESS OTHERWISE SPECIFIED</text>
<text x="290.6" y="239.9">TOLERANCES ARE:</text>
<text x="362.1" y="239.8">1555 LARKIN WILLIAMS ROAD, FENTON MO 63026</text>
<text x="291.3" y="245.5">±1/64</text>
<text x="300.8" y="245.5">.XX</text>
<text x="305.7" y="245.5">±.02</text>
<text x="313.7" y="245.5">±1°</text>
<text x="300.7" y="248.4">.XXX ±.005</text>
<text x="291.2" y="267.1">DO NOT SCALE DRAWING</text>
</g>
<g font-size="1.8">
<text x="361" y="11.5">REVISIONS</text>
<text x="290.6" y="224.1">ITEM</text>
<text x="290.8" y="225.7">NO.</text>
<text x="302.7" y="225.9">IDENTIFYING NO.</text>
<text x="305.4" y="223.9">PART</text>
<text x="311.4" y="223.9">OR</text>
<text x="350.8" y="226">OR DESCRIPTION</text>
<text x="350.9" y="224.1">NOMENCLATURE</text>
<text x="390.5" y="226.3">SPECIFICATION</text>
<text x="392.9" y="224.2">MATERIAL</text>
<text x="409.2" y="226.2">REQD</text>
<text x="410" y="224.1">QTY</text>
<text x="325" y="236.9">DO NOT MANUALLY UPDATE</text>
<text x="325.2" y="234.1">CAD GENERATED DRAWING,</text>
<text x="289.9" y="242.7">FRACTIONS</text>
<text x="301.2" y="242.7">DECIMALS</text>
<text x="311.6" y="242.7">ANGLES</text>
<text x="322.2" y="244.3">DRAWN</text>
<text x="325.2" y="241.6">APPROVALS</text>
<text x="344.5" y="241.4">DATE</text>
<text x="322.1" y="249.8">CHECKED</text>
<text x="289.5" y="252.6">MATERIAL</text>
<text x="322.1" y="255.1">RESP ENG</text>
<text x="289.5" y="259.3">FINISH</text>
<text x="322.2" y="260.5">MFG ENG</text>
<text x="354.3" y="261.8">SIZE</text>
<text x="358.9" y="261.7">DWG. NO.</text>
<text x="409.6" y="261.8">REV.</text>
<text x="322.2" y="266">MASS</text>
<text x="336.2" y="269">LBS</text>
<text x="355.1" y="268.2">SCALE</text>
<text x="400.5" y="268.1">SHEET 1</text>
<text x="408.2" y="268.1">OF</text>
<text x="411.8" y="268.1">1</text>
</g>
</svg>
